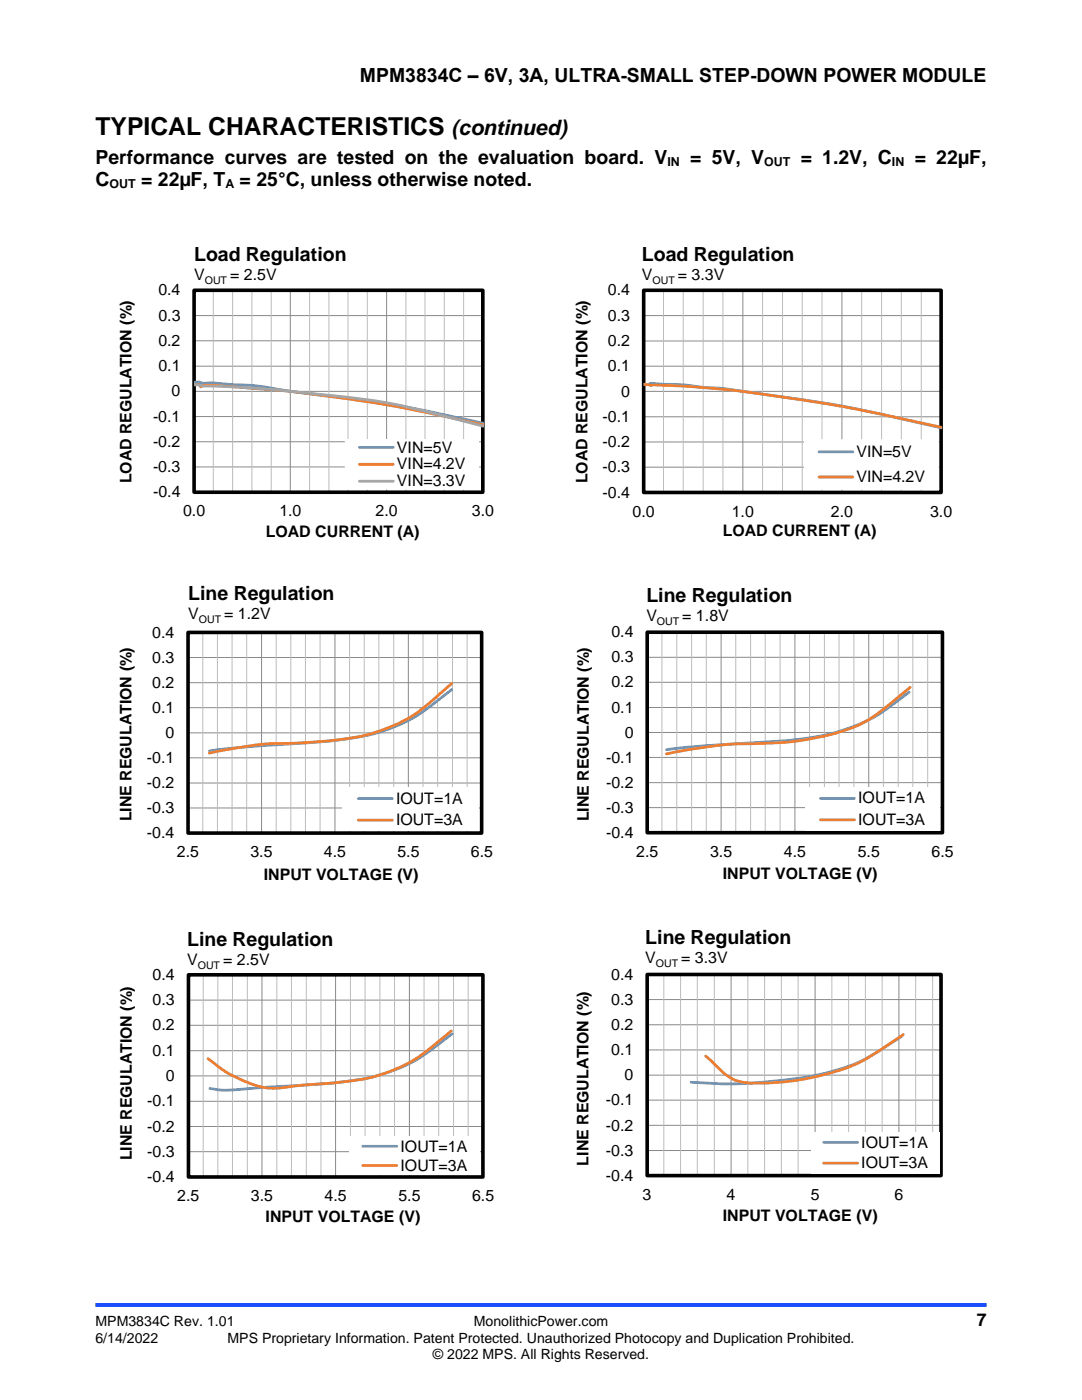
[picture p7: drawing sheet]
<svg xmlns="http://www.w3.org/2000/svg" width="216mm" height="279mm" viewBox="0 0 216 279" stroke-linecap="round" stroke-linejoin="round" font-family="sans-serif">
<path d="M19 260.4h177.8" fill="none" stroke="#1c4eff" stroke-width=".79" stroke-linecap="butt"/>
<path d="M38.8 58h57.6v40.3M57.9 58v40.3M77.1 58v40.3M38.8 63h57.6M38.8 68h57.6M38.8 73.1h57.6M38.8 78.1h57.6M38.8 83.1h57.6M38.8 88.2h57.6M38.8 93.2h57.6" fill="none" stroke="#898989" stroke-width=".2"/>
<path d="M42.6 58v40.3M46.4 58v40.3M50.3 58v40.3M54.1 58v40.3M61.8 58v40.3M65.6 58v40.3M69.4 58v40.3M73.3 58v40.3M81 58v40.3M84.8 58v40.3M88.7 58v40.3M92.5 58v40.3" fill="none" stroke="#bcbcbc" stroke-width=".2"/>
<path d="M38.7 57.9h57.6v40.3h-57.6z" fill="none" stroke="#000" stroke-width=".72" stroke-linecap="butt"/>
<path d="M38.8 58v40.3h57.6" fill="none" stroke="#000" stroke-width=".2"/>
<path d="M38.7 76.3l1-.1a3.7 3.7 0 0 0 2.4 .2l3.7 .3a59.8 59.8 0 0 1 12.2 1.4 246.7 246.7 0 0 1 33 5.2l5.4 1.2" fill="none" stroke="#5b9bd5" stroke-width=".55"/>
<path d="M38.7 76.8l1-.1 .4 .5a3.2 3.2 0 0 1 2.5-.3l8.3 .7a293.7 293.7 0 0 1 44.7 7l.8 .2" fill="none" stroke="#ed7d31" stroke-width=".55"/>
<path d="M38.7 76.6l.2 .1 1.7 .4 7.8 .2 8.6 .7a289 289 0 0 1 21.6 2.7l6.2 1.4 11.6 3" fill="none" stroke="#a5a5a5" stroke-width=".55"/>
<path d="M68.8 87.6h26.8v10.1h-26.8z" fill-rule="evenodd" fill="#fff"/>
<path d="M128.4 76.6a1.83 1.83 0 0 0 1.6-.1l1 .1a68.1 68.1 0 0 1 10 .7l.6 .1a158.3 158.3 0 0 1 14 1.7 281.1 281.1 0 0 1 32.2 6.3M71.7 89.3h6.8" fill="none" stroke="#5b9bd5" stroke-width=".55"/>
<path d="M128.4 76.8l7.3 .2 5.3 .4a347.1 347.1 0 0 1 46.8 7.9M71.7 92.7h6.8" fill="none" stroke="#ed7d31" stroke-width=".55"/>
<path d="M71.7 96h6.8" fill="none" stroke="#a5a5a5" stroke-width=".55"/>
<path d="M128.5 58h59.3v40.3M148.2 58v40.3M168 58v40.3M128.5 63h59.3M128.5 68.1h59.3M128.5 73.1h59.3M128.5 78.1h59.3M128.5 83.2h59.3M128.5 88.2h59.3M128.5 93.2h59.3" fill="none" stroke="#898989" stroke-width=".2"/>
<path d="M132.4 58v40.3M136.3 58v40.3M140.3 58v40.3M144.2 58v40.3M152.2 58v40.3M156.1 58v40.3M160.1 58v40.3M164 58v40.3M171.9 58v40.3M175.9 58v40.3M179.8 58v40.3M183.8 58v40.3" fill="none" stroke="#bcbcbc" stroke-width=".2"/>
<path d="M128.4 57.9h59.4v40.4h-59.4z" fill="none" stroke="#000" stroke-width=".72" stroke-linecap="butt"/>
<path d="M128.5 58v40.3h59.3" fill="none" stroke="#000" stroke-width=".2"/>
<path d="M160.4 87.7h26.9v10.1h-26.9z" fill-rule="evenodd" fill="#fff"/>
<path d="M163.4 90.2h6.8M90.1 137.6l-1.6 1.3a35.1 35.1 0 0 1-20.7 8.8l-4.2 .4-14.6 1-7.2 .8" fill="none" stroke="#5b9bd5" stroke-width=".55"/>
<path d="M163.4 95.2h6.8M90.1 136.4l-1.7 1.5a33.7 33.7 0 0 1-21.6 9.8 153.6 153.6 0 0 1-14.1 .8l-4.9 .7-6 1.1" fill="none" stroke="#ed7d31" stroke-width=".55"/>
<path d="M37.5 126.2h58.6v40.1h-58.6M37.5 131.2h58.6M37.5 136.2h58.6M52.2 126.2v40.1M66.8 126.2v40.1M81.5 126.2v40.1M37.5 141.2h58.6M37.5 146.3h58.6M37.5 151.2h58.6M37.5 156.3h58.6M37.5 161.3h58.6" fill="none" stroke="#898989" stroke-width=".2"/>
<g fill="none" stroke="#bcbcbc" stroke-width=".2">
<path d="M40.5 126.2v40.1M43.4 126.2v40.1M46.3 126.2v40.1M49.2 126.2v40.1M55.1 126.2v40.1M58 126.2v40.1M61 126.2v40.1M63.9 126.2v40.1M69.8 126.2v40.1M72.7 126.2v40.1M75.6 126.2v40.1M78.6 126.2v40.1"/>
<path d="M84.4 126.2v40.1M87.3 126.2v40.1M90.3 126.2v40.1M93.2 126.2v40.1"/>
</g>
<path d="M37.5 126.2h58.6v40.1h-58.6z" fill="none" stroke="#000" stroke-width=".72" stroke-linecap="butt"/>
<path d="M37.5 126.2v40.1h58.6" fill="none" stroke="#000" stroke-width=".2"/>
<path d="M68.2 157.2h27.2v8.7h-27.2z" fill-rule="evenodd" fill="#fff"/>
<path d="M181.4 138.1l-1.1 .8a37.8 37.8 0 0 1-22 8.8l-19.7 1.3-5.6 .6M71.5 159.4h6.8" fill="none" stroke="#5b9bd5" stroke-width=".55"/>
<path d="M181.6 137.2l-1.8 1.5a37.2 37.2 0 0 1-9.3 6.4 58.7 58.7 0 0 1-21.5 3.3 86.9 86.9 0 0 0-16 2.1M71.5 163.7h6.8" fill="none" stroke="#ed7d31" stroke-width=".55"/>
<path d="M129.2 126.2h58.9v40M129.2 131.2h58.9M129.2 136.2h58.9M143.9 126.2v40M158.6 126.2v40M173.3 126.2v40M129.2 141.2h58.9M129.2 146.2h58.9M129.2 151.2h58.9M129.2 156.2h58.9M129.2 161.2h58.9" fill="none" stroke="#898989" stroke-width=".2"/>
<g fill="none" stroke="#bcbcbc" stroke-width=".2">
<path d="M132.1 126.2v40M135 126.2v40M138 126.2v40M140.9 126.2v40M146.8 126.2v40M149.8 126.2v40M152.7 126.2v40M155.7 126.2v40M161.5 126.2v40M164.5 126.2v40M167.4 126.2v40M170.4 126.2v40"/>
<path d="M176.3 126.2v40M179.2 126.2v40M182.1 126.2v40M185.1 126.2v40"/>
</g>
<path d="M129.1 126.2h59v40h-59z" fill="none" stroke="#000" stroke-width=".72" stroke-linecap="butt"/>
<path d="M129.2 126.2v40h58.9" fill="none" stroke="#000" stroke-width=".2"/>
<path d="M160.7 157.2h26.7v8.6h-26.7z" fill-rule="evenodd" fill="#fff"/>
<path d="M163.7 159.3h6.8M90.2 206.3l-1.7 1.3a35.2 35.2 0 0 1-21.1 8.4l-17.8 1.3a22.4 22.4 0 0 1-7.7-.1" fill="none" stroke="#5b9bd5" stroke-width=".55"/>
<path d="M163.7 163.6h6.8M90.1 205.7l-1.7 1.4a32.8 32.8 0 0 1-21 8.9l-7.6 .6a23.8 23.8 0 0 1-7.5 .4 26.2 26.2 0 0 1-10.8-5.7" fill="none" stroke="#ed7d31" stroke-width=".55"/>
<path d="M37.6 199.6h58.8M37.6 194.6h58.8v40.3M52.3 194.6v40.3M67 194.6v40.3M81.7 194.6v40.3M37.6 219.8h58.8M37.6 214.7h58.8M37.6 209.7h58.8M37.6 204.6h58.8M37.6 229.8h58.8M37.6 224.8h58.8" fill="none" stroke="#898989" stroke-width=".2"/>
<g fill="none" stroke="#bcbcbc" stroke-width=".2">
<path d="M40.5 194.6v40.3M43.5 194.6v40.3M46.4 194.6v40.3M49.4 194.6v40.3M55.2 194.6v40.3M58.2 194.6v40.3M61.1 194.6v40.3M64 194.6v40.3M69.9 194.6v40.3M72.8 194.6v40.3M75.8 194.6v40.3M78.7 194.6v40.3"/>
<path d="M84.6 194.6v40.3M87.5 194.6v40.3M90.5 194.6v40.3M93.4 194.6v40.3"/>
</g>
<path d="M37.6 194.5h58.8v40.4h-58.8z" fill="none" stroke="#000" stroke-width=".72" stroke-linecap="butt"/>
<path d="M37.6 194.6v40.3h58.8" fill="none" stroke="#000" stroke-width=".2"/>
<path d="M69.8 226.9h25.9v7.6h-25.9z" fill-rule="evenodd" fill="#fff"/>
<path d="M179.9 206.8l-1.9 1.3a40.4 40.4 0 0 1-20.5 7.3 85.3 85.3 0 0 1-19.6 .6M72.4 228.8h6.8" fill="none" stroke="#5b9bd5" stroke-width=".55"/>
<path d="M180.2 206.5l-1.9 1.3a35.9 35.9 0 0 1-11.7 6.1 50.8 50.8 0 0 1-18 2.1 9.4 9.4 0 0 1-5.9-3.5l-1.9-1.7M72.4 232.6h6.8" fill="none" stroke="#ed7d31" stroke-width=".55"/>
<path d="M129.1 194.5h58.6M129.1 199.5h58.6M145.9 194.5v40.1M162.6 194.5v40.1M179.4 194.5v40.1M129.1 204.5h58.6M129.1 209.5h58.6M129.1 214.6h58.6M129.1 219.6h58.6M129.1 224.6h58.6M129.1 229.6h58.6" fill="none" stroke="#898989" stroke-width=".2"/>
<g fill="none" stroke="#bcbcbc" stroke-width=".2">
<path d="M132.5 194.5v40.1M135.8 194.5v40.1M139.1 194.5v40.1M142.5 194.5v40.1M149.2 194.5v40.1M152.6 194.5v40.1M155.9 194.5v40.1M159.3 194.5v40.1M166 194.5v40.1M169.3 194.5v40.1M172.7 194.5v40.1M176 194.5v40.1"/>
<path d="M182.7 194.5v40.1M186.1 194.5v40.1"/>
</g>
<path d="M129.1 194.5h58.7v40.1h-58.7z" fill="none" stroke="#000" stroke-width=".72" stroke-linecap="butt"/>
<path d="M129.1 194.5v40.1h58.6" fill="none" stroke="#000" stroke-width=".2"/>
<path d="M161.8 225.9h25.7v8.3h-25.7z" fill-rule="evenodd" fill="#fff"/>
<path d="M164.4 228h6.7" fill="none" stroke="#5b9bd5" stroke-width=".55"/>
<path d="M164.4 232.1h6.7" fill="none" stroke="#ed7d31" stroke-width=".55"/>
<text font-size="4.9" x="19" y="27">TYPICAL CHARACTERISTICS</text>
<text font-size="4.2" x="90.1" y="27">(continued)</text>
<g font-size="3.9">
<text x="71.8" y="16.3">MPM3834C – 6V, 3A, ULTRA-SMALL STEP-DOWN POWER MODULE</text>
<text x="19" y="32.7">Performance curves are tested on the evaluation board. V</text>
<text x="137.7" y="32.7">= 5V, V</text>
<text x="159.8" y="32.7">= 1.2V, C</text>
<text x="182.5" y="32.7">= 22µF,</text>
<text x="19" y="37.2">C</text>
<text x="28.2" y="37.2">= 22µF, T</text>
<text x="47.8" y="37.2">= 25°C, unless otherwise noted.</text>
<text x="38.7" y="52.2">Load Regulation</text>
<text x="128.1" y="52.1">Load Regulation</text>
<text x="37.6" y="119.8">Line Regulation</text>
<text x="129" y="120.1">Line Regulation</text>
<text x="37.3" y="188.8">Line Regulation</text>
<text x="128.8" y="188.4">Line Regulation</text>
</g>
<text font-size="3.5" x="194.9" y="264.6">7</text>
<g font-size="3.2">
<text x="31.6" y="59">0.4</text>
<text x="38.7" y="56">V</text>
<text x="45.9" y="56">= 2.5V</text>
<text x="121.3" y="59">0.4</text>
<text x="128.1" y="55.9">V</text>
<text x="135.2" y="55.9">= 3.3V</text>
<text x="31.6" y="64">0.3</text>
<text x="121.3" y="64">0.3</text>
<text x="31.6" y="69">0.2</text>
<text x="121.3" y="69.1">0.2</text>
<text x="31.6" y="74.1">0.1</text>
<text x="121.3" y="74.1">0.1</text>
<text x="34.2" y="79.1">0</text>
<text x="123.9" y="79.1">0</text>
<text x="30.5" y="89.2">-0.2</text>
<text x="30.5" y="84.2">-0.1</text>
<text x="120.2" y="89.2">-0.2</text>
<text x="120.2" y="84.2">-0.1</text>
<text x="30.5" y="94.2">-0.3</text>
<text x="79.2" y="90.3">VIN=5V</text>
<text x="79.2" y="93.7">VIN=4.2V</text>
<text x="120.2" y="94.3">-0.3</text>
<text x="170.9" y="91.2">VIN=5V</text>
<text x="26.2" y="96.5" transform="rotate(-90 26.2 96.5)">LOAD REGULATION (%)</text>
<text x="30.5" y="99.3">-0.4</text>
<text x="79.2" y="97.1">VIN=3.3V</text>
<text x="117.2" y="96.5" transform="rotate(-90 117.2 96.5)">LOAD REGULATION (%)</text>
<text x="120.2" y="99.3">-0.4</text>
<text x="170.9" y="96.2">VIN=4.2V</text>
<text x="36.5" y="103.1">0.0</text>
<text x="53" y="107.3">LOAD CURRENT (A)</text>
<text x="55.7" y="103.1">1.0</text>
<text x="75" y="103.1">2.0</text>
<text x="94.2" y="103.1">3.0</text>
<text x="126.2" y="103.1">0.0</text>
<text x="144.2" y="106.9">LOAD CURRENT (A)</text>
<text x="146" y="103.1">1.0</text>
<text x="165.8" y="103.1">2.0</text>
<text x="185.6" y="103.1">3.0</text>
<text x="37.6" y="123.6">V</text>
<text x="44.7" y="123.6">= 1.2V</text>
<text x="129" y="124">V</text>
<text x="136.1" y="124">= 1.8V</text>
<text x="30.4" y="127.2">0.4</text>
<text x="122" y="127.2">0.4</text>
<text x="30.4" y="137.2">0.2</text>
<text x="30.4" y="132.2">0.3</text>
<text x="122" y="137.2">0.2</text>
<text x="122" y="132.2">0.3</text>
<text x="30.4" y="142.3">0.1</text>
<text x="122" y="142.2">0.1</text>
<text x="33" y="147.3">0</text>
<text x="124.7" y="147.2">0</text>
<text x="29.3" y="152.3">-0.1</text>
<text x="120.9" y="152.2">-0.1</text>
<text x="29.3" y="157.3">-0.2</text>
<text x="79" y="160.4">IOUT=1A</text>
<text x="120.9" y="157.2">-0.2</text>
<text x="171.2" y="160.4">IOUT=1A</text>
<text x="26.2" y="163.9" transform="rotate(-90 26.2 163.9)">LINE REGULATION (%)</text>
<text x="29.3" y="167.3">-0.4</text>
<text x="29.3" y="162.3">-0.3</text>
<text x="79" y="164.7">IOUT=3A</text>
<text x="117.5" y="163.9" transform="rotate(-90 117.5 163.9)">LINE REGULATION (%)</text>
<text x="120.9" y="167.2">-0.4</text>
<text x="120.9" y="162.2">-0.3</text>
<text x="171.2" y="164.6">IOUT=3A</text>
<text x="35.3" y="171.1">2.5</text>
<text x="50" y="171.1">3.5</text>
<text x="64.6" y="171.1">4.5</text>
<text x="79.3" y="171.1">5.5</text>
<text x="93.9" y="171.1">6.5</text>
<text x="126.9" y="171">2.5</text>
<text x="141.7" y="171">3.5</text>
<text x="156.4" y="171">4.5</text>
<text x="171.1" y="171">5.5</text>
<text x="185.9" y="171">6.5</text>
<text x="52.7" y="175.6">INPUT VOLTAGE (V)</text>
<text x="144.2" y="175.5">INPUT VOLTAGE (V)</text>
<text x="30.4" y="195.6">0.4</text>
<text x="37.3" y="192.6">V</text>
<text x="44.5" y="192.6">= 2.5V</text>
<text x="122" y="195.5">0.4</text>
<text x="128.8" y="192.2">V</text>
<text x="135.9" y="192.2">= 3.3V</text>
<text x="30.4" y="200.6">0.3</text>
<text x="122" y="200.5">0.3</text>
<text x="30.4" y="205.7">0.2</text>
<text x="122" y="205.5">0.2</text>
<text x="30.4" y="210.7">0.1</text>
<text x="33.1" y="215.7">0</text>
<text x="122" y="210.6">0.1</text>
<text x="124.6" y="215.6">0</text>
<text x="29.4" y="220.8">-0.1</text>
<text x="120.9" y="220.6">-0.1</text>
<text x="29.4" y="225.8">-0.2</text>
<text x="120.9" y="225.6">-0.2</text>
<text x="26.3" y="231.6" transform="rotate(-90 26.3 231.6)">LINE REGULATION (%)</text>
<text x="29.4" y="230.9">-0.3</text>
<text x="79.9" y="229.8">IOUT=1A</text>
<text x="79.9" y="233.6">IOUT=3A</text>
<text x="117.5" y="232.6" transform="rotate(-90 117.5 232.6)">LINE REGULATION (%)</text>
<text x="120.9" y="230.6">-0.3</text>
<text x="171.9" y="229">IOUT=1A</text>
<text x="171.9" y="233.2">IOUT=3A</text>
<text x="29.4" y="235.9">-0.4</text>
<text x="35.4" y="239.7">2.5</text>
<text x="50.1" y="239.7">3.5</text>
<text x="64.8" y="239.7">4.5</text>
<text x="79.5" y="239.7">5.5</text>
<text x="94.2" y="239.7">6.5</text>
<text x="120.9" y="235.7">-0.4</text>
<text x="128.2" y="239.4">3</text>
<text x="145" y="239.4">4</text>
<text x="161.8" y="239.4">5</text>
<text x="178.5" y="239.4">6</text>
<text x="53" y="243.9">INPUT VOLTAGE (V)</text>
<text x="144.2" y="243.6">INPUT VOLTAGE (V)</text>
</g>
<g font-size="2.8">
<text x="19" y="264.6">MPM3834C Rev. 1.01</text>
<text x="19" y="267.9">6/14/2022</text>
<text x="45.4" y="267.9">MPS Proprietary Information. Patent Protected. Unauthorized Photocopy and Duplication Prohibited.</text>
<text x="94.6" y="264.6">MonolithicPower.com</text>
<text x="86.4" y="271.2">© 2022 MPS. All Rights Reserved.</text>
</g>
<g font-size="2.5">
<text x="133.2" y="33.1">IN</text>
<text x="152.5" y="33.1">OUT</text>
<text x="178" y="33.1">IN</text>
<text x="21.8" y="37.5">OUT</text>
<text x="45" y="37.5">A</text>
</g>
<g font-size="2.1">
<text x="40.9" y="56.7">OUT</text>
<text x="130.2" y="56.7">OUT</text>
<text x="39.7" y="124.4">OUT</text>
<text x="131.1" y="124.7">OUT</text>
<text x="39.5" y="193.3">OUT</text>
<text x="130.9" y="193">OUT</text>
</g>
</svg>
